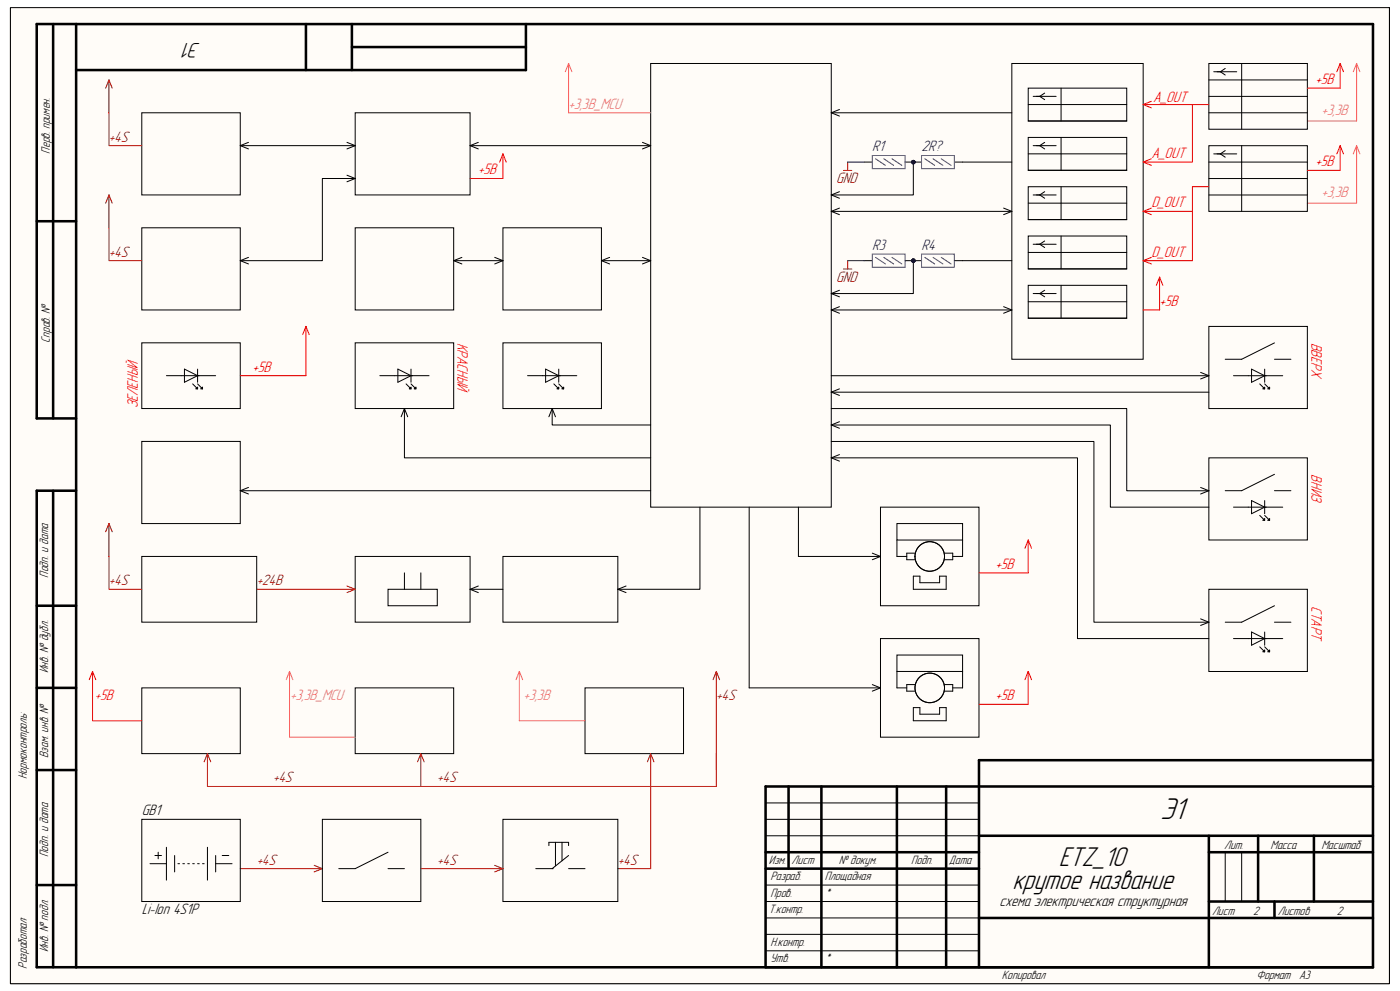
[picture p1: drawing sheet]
<svg xmlns="http://www.w3.org/2000/svg" width="420mm" height="297mm" viewBox="0 0 420 297" stroke-linecap="round" stroke-linejoin="round" font-family="sans-serif">
<path d="M3.1 2.3h413.7v292.5h-413.7z" fill-rule="evenodd" fill="#fffcf8"/>
<path d="M3.1 2.3h413.7v292.5h-413.7z" fill="none" stroke="#000" stroke-width=".3"/>
<path d="M3.1 2.3h413.7v292.5h-413.7z" fill-rule="evenodd" fill="#fffcf8"/>
<g fill="none" stroke="#000" stroke-width=".3">
<path d="M3.1 2.3h413.7v292.5h-413.7zM195.2 19h54.2v133h-54.2zM303.5 19h39.4v88.7h-39.4zM362.6 19h29.6v19.7h-29.6zM372.5 19v19.7M42.5 33.8h29.6v24.6h-29.6zM106.6 33.8h34.4v24.6h-34.4zM251.8 32.8l-2.4 1 2.4 1M308.5 26.4h29.5v9.9h-29.5zM308.5 31.3h29.5M308.5 36.3h29.5M309.9 28.9h6.9"/>
<path d="M313.4 27.9l-1.5 1 1.5 1M318.3 26.4v9.9M362.6 28.9h29.6M362.6 24h29.6M362.6 33.8h29.6M364.1 21.5h6.9M367.6 20.5l-1.5 1 1.5 1M74.5 42.7l-2.4 1 2.4 .9M104.1 52.5l2.5 1-2.5 1M104.1 42.7l2.5 1-2.5 .9M143.5 42.7l-2.5 1 2.5 .9M192.7 42.7l2.5 1-2.5 .9"/>
<path d="M308.5 41.2h29.5v9.8h-29.5zM308.5 56h29.5v9.8h-29.5zM308.5 46.1h29.5M308.5 51h29.5M309.9 43.7h6.9M309.9 58.4h6.9M313.4 42.7l-1.5 1 1.5 .9M313.4 57.4l-1.5 1 1.5 1M318.3 41.2v9.8M318.3 56v9.8M362.6 43.7h29.6v19.7h-29.6zM362.6 58.4h29.6"/>
<path d="M362.6 53.5h29.6M362.6 48.6h29.6M364.1 46.1h6.9M367.6 45.1l-1.5 1 1.5 1M372.5 43.7v19.7M42.5 68.3h29.6v24.6h-29.6zM74.5 77.1l-2.4 1 2.4 1M150.9 68.3h29.5v24.6h-29.5zM182.9 77.1l-2.5 1 2.5 1M192.7 77.1l2.5 1-2.5 1M251.8 62.4l-2.4 1 2.4 .9M301.1 62.4l2.4 1-2.4 .9"/>
<path d="M308.5 70.7h29.5v9.9h-29.5zM308.5 60.9h29.5M308.5 65.8h29.5M308.5 75.7h29.5M309.9 73.2h6.9M313.4 72.2l-1.5 1 1.5 1M318.3 70.7v9.9M251.8 91.9l-2.4 1 2.4 1M301.1 91.9l2.4 1-2.4 1M308.5 85.5h29.5v9.9h-29.5zM308.5 80.6h29.5M308.5 90.4h29.5"/>
<path d="M308.5 95.4h29.5M309.9 88h6.9M313.4 87l-1.5 1 1.5 1M318.3 85.5v9.9M362.6 97.8h29.6v24.6h-29.6zM42.5 102.7h29.6v19.7h-29.6zM49.9 112.6h14.8M55.3 110.6l4 2-4 2zM57.8 115.1l1.5 1.4M58.8 116.5l.5-.5v.5zM59.3 110.6v4M59.3 115.1l1.5 1.4"/>
<path d="M60.3 116.5l.5-.5v.5zM106.6 102.7h29.5v19.7h-29.5zM113.9 112.6h14.8M119.4 110.6l3.9 2-3.9 2zM121.8 115.1l1.5 1.4M122.8 116.5l.5-.5v.5zM123.3 110.6v4M123.3 115.1l1.5 1.4M124.3 116.5l.5-.5v.5zM150.9 102.8h29.5v19.6h-29.5zM158.3 112.6h14.7M163.7 110.6l3.9 2-3.9 2z"/>
<path d="M166.1 115.1l1.5 1.4M167.1 116.5l.5-.5v.5zM167.6 110.6v4M167.6 115.1l1.5 1.4M168.6 116.5l.5-.5v.5zM251.8 116.5l-2.4 1 2.4 1M360.2 111.6l2.4 1-2.4 1M370 112.6h14.8M375.5 110.6l3.9 2-3.9 2zM377.9 115.1l1.5 1.4M378.9 116.5l.5-.4v.4zM379.4 110.6v4"/>
<path d="M379.4 115.1l1.5 1.4M380.4 116.5l.5-.4v.4zM382.3 102.8l-9.8 4.9h-4.9M382.3 107.7h5M42.5 132.3h29.6v24.6h-29.6zM120.3 124.9l1-2.5 1 2.5M164.7 124.9l1-2.5 .9 2.5M251.8 126.4l-2.4 1 2.4 1M251.8 136.2l-2.4 1 2.4 1M362.6 137.2h29.6v24.6h-29.6zM74.5 146.1l-2.4 1 2.4 1M224.7 152v54.2h39.4"/>
<path d="M239.5 152v14.8h24.6M264.1 152h29.6v29.5h-29.6zM269.1 156.9h19.7v5h-19.7zM360.2 146.1l2.4 1-2.4 1M370 152h14.8M375.5 150l3.9 2-3.9 2zM377.9 154.5l1.5 1.4M378.9 155.9l.5-.5v.5zM379.4 150v4M379.4 154.5l1.5 1.4M380.4 155.9l.5-.5v.5zM382.3 142.2l-9.8 4.9h-4.9"/>
<path d="M382.3 147.1h5M42.5 166.8h34.5v19.7h-34.5zM106.6 166.8h34.4v19.7h-34.4zM116.4 176.6h14.8v4.9h-14.8zM143.5 175.6l-2.5 1 2.5 1M150.9 166.8h34.4v19.7h-34.4zM187.8 175.6l-2.5 1 2.5 1M261.7 165.8l2.4 1M264.1 166.8l-2.4 1M269.1 161.9v4.9h2.9M274 172.7h2v1.9h5.9v-1.9h1.9v3.9h-9.8zM274.5 165.8h-2.5v2h2.5"/>
<path d="M283.3 165.8h2.5v2h-2.5M288.8 161.9v4.9h-3M362.6 176.6h29.6v24.7h-29.6zM264.1 191.4h29.6v29.5h-29.6zM269.1 196.3h19.7v4.9h-19.7zM360.2 185.5l2.4 1-2.4 1M370 191.4h14.8M375.5 189.4l3.9 2-3.9 2zM377.9 193.9l1.5 1.4M378.9 195.3l.5-.5v.5zM379.4 189.4v4M379.4 193.9l1.5 1.4"/>
<path d="M380.4 195.3l.5-.5v.5zM382.3 181.5l-9.8 5h-4.9M382.3 186.5h5M42.5 206.2h29.6v19.7h-29.6zM106.6 206.2h29.5v19.7h-29.5zM175.5 206.2h29.6v19.7h-29.6zM261.7 205.2l2.4 1M264.1 206.2l-2.4 .9M269.1 201.2v5h2.9M274 212.1h2v1.9h5.9v-1.9h1.9v3.9h-9.8zM274.5 205.2h-2.5v1.9h2.5M283.3 205.2h2.5v1.9h-2.5"/>
<path d="M288.8 201.2v5h-3M42.5 245.6h29.6v24.6h-29.6zM45 258.9h4.9M46.5 256.4h1.9M47.5 255.4v2M49.9 253.9v9.9M52.4 256.4v4.9M53.4 258.9h.5M54.8 258.9h.5M56.3 258.9h.5M57.8 258.9h.5M59.3 258.9h.5"/>
<path d="M60.8 258.9h.4M62.2 253.9v9.9M64.7 258.9h4.9M64.7 256.4v4.9M66.7 256.4h1.9M96.7 245.6h29.5v24.6h-29.5zM116.4 255.4l-9.8 4.9h-5M150.9 245.6h34.4v24.6h-34.4zM164.7 253.4v-.9h5.9v.9M166.6 252.5v7M168.6 252.5v5.5M170.6 256.4l-4.9 3.9"/>
<path d="M229.7 250.5h64M229.7 245.6h64M229.7 240.6h64M367.6 255.4v14.8M372.5 255.4v14.8M116.4 260.3h4.9M160.7 260.3h5M165.7 260.3h.1M170.6 260.3h4.9M229.7 275.1h64M229.7 270.2h64M229.7 265.3h64"/>
<path d="M229.7 285h64M229.7 280h64"/>
<circle cx="278.9" cy="166.8" r="4.4"/>
<circle cx="278.9" cy="206.2" r="4.4"/>
</g>
<g fill="none" stroke="#000" stroke-width=".76">
<path d="M15.9 7.2v118.2M22.8 7.2v282.7M91.8 7.2v13.8M105.6 7.2v13.8M105.6 14.1h52.2M157.8 7.2v13.8h-135M11 66.3h11.8M22.8 125.4h-11.8v-118.2h400.9v282.7h-400.9v-142.8h11.8M15.9 147.1v142.8M11 181.5h11.8M11 206.2h11.8M11 230.8h11.8"/>
<path d="M236.6 235.7v24.6M246.4 235.7v54.2M269.1 235.7v54.2M283.8 235.7v54.2M411.9 235.7h-182.2v54.2M411.9 227.8h-118.2v62.1M229.7 255.4h64M293.7 250.5h118.2M362.6 255.4h49.3M362.6 250.5v39.4M377.4 250.5v19.7M394.2 250.5v19.7"/>
<path d="M11 265.3h11.8M229.7 260.3h64M293.7 275.1h118.2M362.6 270.2h49.3M382.3 270.2v4.9"/>
</g>
<g fill="none" stroke="#980000" stroke-width=".3">
<path d="M32.7 24v9.8M32.7 24l1 2.4M32.7 24l-1 2.4M32.7 58.4v9.9M32.7 58.4l1 2.5M32.7 58.4l-1 2.5M32.7 156.9v9.9M32.7 156.9l1 2.5M32.7 156.9l-1 2.5M77 176.6h29.6M104.1 175.6l2.5 1M106.6 176.6l-2.5 1"/>
<path d="M214.9 201.2v34.5M214.9 201.2l1 2.5M214.9 201.2l-1 2.5M62.2 225.9v9.8M62.2 225.9l1 2.4M62.2 225.9l-1 2.4M126.2 225.9v9.8M126.2 225.9l1 2.4M126.2 225.9l-.9 2.4M195.2 225.9v34.4h-9.9M195.2 225.9l1 2.4M195.2 225.9l-1 2.4"/>
<path d="M94.2 259.4l2.5 .9M148.4 259.4l2.5 .9M72.1 260.3h24.6M96.7 260.3l-2.5 1M126.2 260.3h24.7M150.9 260.3l-2.5 1"/>
</g>
<g fill="none" stroke="#f00" stroke-width=".3">
<path d="M402 19l1 2.5M402 19l-1 2.5M402 19v7.4h-9.8M342.9 31.3h19.7M342.9 31.3l2.5 1M345.4 30.4l-2.5 .9M150.9 46.1l1 2.5M150.9 46.1l-1 2.5M150.9 46.1v7.4h-9.9M345.4 47.6l-2.5 1 2.5 1M362.6 56h-4.9v22.1h-14.8M402 43.7v7.4h-9.8"/>
<path d="M402 43.7l1 2.4M402 43.7l-1 2.4M342.9 78.1l2.5 1M345.4 77.1l-2.5 1M345.4 62.4l-2.5 1 2.5 .9M91.8 97.8v14.8M91.8 97.8l-1 2.5M91.8 97.8l1 2.5M347.9 83.1l.9 2.4M347.9 83.1l-1 2.4M347.9 83.1v9.8h-5M308.5 161.9v9.8h-14.8"/>
<path d="M308.5 161.9l.9 2.4M308.5 161.9l-1 2.4M27.8 201.2v14.8h14.7M27.8 201.2l-1 2.5M27.8 201.2l.9 2.5M308.5 201.2v9.9h-14.8M308.5 201.2l.9 2.5M308.5 201.2l-1 2.5"/>
</g>
<g fill="none" stroke="#e06666" stroke-width=".3">
<path d="M170.6 19v14.8h24.6M170.6 19l1 2.5M170.6 19l-1 2.5M407 19v17.3h-14.8M407 19l.9 2.5M407 19l-1 2.5M407 43.7v17.2h-14.8M407 43.7l.9 2.4M407 43.7l-1 2.4M86.9 201.2v19.7h19.7M86.9 201.2l-1 2.5M86.9 201.2l.9 2.5"/>
<path d="M155.8 201.2v14.8h19.7M155.8 201.2l-1 2.5M155.8 201.2l1 2.5"/>
</g>
<circle cx="274" cy="48.6" r=".5" fill="#000080"/>
<circle cx="274" cy="48.6" r=".5" fill="none" stroke="#000080" stroke-width=".3"/>
<path d="M271.5 48.6h2.5" fill="none" stroke="#000" stroke-width=".3"/>
<circle cx="274" cy="48.6" r=".5" fill="#000080"/>
<circle cx="274" cy="48.6" r=".5" fill="none" stroke="#000080" stroke-width=".3"/>
<path d="M259.2 48.6h2.5" fill="none" stroke="#000" stroke-width=".3"/>
<path d="M261.7 46.6h9.8v3.9h-9.8zM262.7 47.6l2.9 2M265.1 47.6l3 2M267.6 47.6l2.9 2" fill="none" stroke="#00f" stroke-width=".3"/>
<circle cx="274" cy="48.6" r=".5" fill="#000080"/>
<circle cx="274" cy="48.6" r=".5" fill="none" stroke="#000080" stroke-width=".3"/>
<path d="M274 48.6h2.5M286.3 48.6h2.5" fill="none" stroke="#000" stroke-width=".3"/>
<circle cx="274" cy="48.6" r=".5" fill="#000080"/>
<circle cx="274" cy="48.6" r=".5" fill="none" stroke="#000080" stroke-width=".3"/>
<path d="M276.5 46.6h9.8v3.9h-9.8zM277.4 47.6l3 2M279.9 47.6l3 2M282.4 47.6l2.9 2" fill="none" stroke="#00f" stroke-width=".3"/>
<path d="M251.8 57.4l-2.4 1 2.4 1" fill="none" stroke="#000" stroke-width=".3"/>
<path d="M253 51.1h2.5M254.3 48.6v2.5" fill="none" stroke="#800000" stroke-width=".3"/>
<circle cx="274" cy="78.1" r=".5" fill="#000080"/>
<circle cx="274" cy="78.1" r=".5" fill="none" stroke="#000080" stroke-width=".3"/>
<path d="M271.5 78.1h2.5" fill="none" stroke="#000" stroke-width=".3"/>
<circle cx="274" cy="78.1" r=".5" fill="#000080"/>
<circle cx="274" cy="78.1" r=".5" fill="none" stroke="#000080" stroke-width=".3"/>
<path d="M259.2 78.1h2.5" fill="none" stroke="#000" stroke-width=".3"/>
<path d="M261.7 76.2h9.8v3.9h-9.8zM262.7 77.1l2.9 2M265.1 77.1l3 2M267.6 77.1l2.9 2" fill="none" stroke="#00f" stroke-width=".3"/>
<circle cx="274" cy="78.1" r=".5" fill="#000080"/>
<circle cx="274" cy="78.1" r=".5" fill="none" stroke="#000080" stroke-width=".3"/>
<path d="M274 78.1h2.5M286.3 78.1h2.5" fill="none" stroke="#000" stroke-width=".3"/>
<circle cx="274" cy="78.1" r=".5" fill="#000080"/>
<circle cx="274" cy="78.1" r=".5" fill="none" stroke="#000080" stroke-width=".3"/>
<path d="M276.5 76.2h9.8v3.9h-9.8zM277.4 77.1l3 2M279.9 77.1l3 2M282.4 77.1l2.9 2" fill="none" stroke="#00f" stroke-width=".3"/>
<g fill="none" stroke="#000" stroke-width=".3">
<path d="M249.4 33.8h54.1M72.1 43.7h34.5M106.6 53.5h-9.9v24.6h-24.6M141 43.7h54.2M274 48.6v9.8h-24.6M106.6 68.3h29.5v24.6h-29.5zM138.6 77.1l-2.5 1 2.5 1M148.4 77.1l2.5 1-2.5 1M180.4 78.1h14.8M249.4 63.4h54.1M249.4 92.9h54.1M251.8 87l-2.4 1 2.4 1"/>
<path d="M249.4 117.5h113.2M249.4 112.6h113.2M121.3 122.4v14.8h73.9M165.7 122.4v5h29.5M249.4 127.4h83.7v24.6h29.5M249.4 137.2h73.8v54.2h39.4M249.4 122.4h88.6v24.7h24.6M249.4 132.3h78.8v54.2h34.4M72.1 147.1h123.1M210 152v24.6h-24.7M121.3 171.7v4.9M126.2 171.7v4.9"/>
<path d="M141 176.6h9.9"/>
</g>
<path d="M254.3 78.1v2.5M253 80.6h2.5" fill="none" stroke="#800000" stroke-width=".3"/>
<path d="M357.7 31.3v17.3h-14.8M342.9 63.4h14.8M72.1 112.6h19.7" fill="none" stroke="#f00" stroke-width=".3"/>
<path d="M32.7 33.8v9.9h9.8M32.7 68.3v9.8h9.8M32.7 166.8v9.8h9.8M62.2 235.7h152.7" fill="none" stroke="#a61c00" stroke-width=".3"/>
<circle cx="274" cy="48.6" r=".5" fill="#000080"/>
<g fill="none" stroke="#000080" stroke-width=".3">
<path d="M254.3 48.6h4.9"/>
<circle cx="274" cy="48.6" r=".5"/>
</g>
<path d="M288.8 48.6h14.7M274 78.1v9.9h-24.6" fill="none" stroke="#000" stroke-width=".3"/>
<circle cx="274" cy="78.1" r=".5" fill="#000080"/>
<g fill="none" stroke="#000080" stroke-width=".3">
<path d="M254.3 78.1h4.9"/>
<circle cx="274" cy="78.1" r=".5"/>
</g>
<path d="M136.1 78.1h14.8M288.8 78.1h14.7" fill="none" stroke="#000" stroke-width=".3"/>
<text font-size="9.6" x="348.1" y="245.6">Э1</text>
<g font-size="8.6">
<text x="317.7" y="259.6">ETZ_10</text>
<text x="303.7" y="266.5">крутое название</text>
</g>
<text font-size="6.7" x="60.2" y="12.8" transform="rotate(-180 60.2 12.8)">Э1</text>
<g font-size="4.8" fill="#f00">
<text x="394.6" y="25.2">+5В</text>
<text x="345.9" y="30.6">A_OUT</text>
<text x="345.4" y="47.4">A_OUT</text>
<text x="143.5" y="52.3">+5В</text>
<text x="394.6" y="49.8">+5В</text>
<text x="345.4" y="62.1">D_OUT</text>
<text x="345.4" y="76.9">D_OUT</text>
<text x="347.9" y="91.7">+5В</text>
<text x="137.3" y="102.7" transform="rotate(90 137.3 102.7)">КРАСНЫЙ</text>
<text x="393.4" y="102.7" transform="rotate(90 393.4 102.7)">ВВЕРХ</text>
<text x="75.8" y="111.4">+5В</text>
<text x="41.3" y="122.4" transform="rotate(-90 41.3 122.4)">ЗЕЛЕНЫЙ</text>
<text x="393.4" y="142.1" transform="rotate(90 393.4 142.1)">ВНИЗ</text>
<text x="298.6" y="170.5">+5В</text>
<text x="393.4" y="181.5" transform="rotate(90 393.4 181.5)">СТАРТ</text>
<text x="28.5" y="209.8">+5В</text>
<text x="298.6" y="209.8">+5В</text>
</g>
<g font-size="4.8" fill="#e06666">
<text x="170.6" y="32.6">+3,3В_MCU</text>
<text x="396.4" y="34.5">+3,3В</text>
<text x="396.4" y="59.2">+3,3В</text>
<text x="87.1" y="209.8">+3,3В_MCU</text>
<text x="157.1" y="209.8">+3,3В</text>
</g>
<g font-size="4.8" fill="#980000">
<text x="32.7" y="42.4">+4S</text>
<text x="32.7" y="76.9">+4S</text>
<text x="32.7" y="175.4">+4S</text>
<text x="77" y="175.4">+24В</text>
<text x="214.9" y="209.8">+4S</text>
<text x="81.9" y="234.5">+4S</text>
<text x="131.2" y="234.5">+4S</text>
<text x="77" y="259.1">+4S</text>
<text x="131.2" y="259.1">+4S</text>
<text x="185.3" y="259.1">+4S</text>
</g>
<g font-size="4.8" fill="#000080">
<text x="261.7" y="45.4">R1</text>
<text x="276.4" y="45.4">2R?</text>
<text x="261.7" y="74.9">R3</text>
<text x="276.4" y="74.9">R4</text>
</g>
<g font-size="4.8" fill="#800000">
<text x="250.9" y="54.9">GND</text>
<text x="250.9" y="84.4">GND</text>
</g>
<g font-size="4.8">
<text x="42.5" y="244.3">GB1</text>
<text x="42.5" y="273.9">Li-Ion 4S1P</text>
<text x="299.8" y="271.4">схема электрическая структурная</text>
</g>
<g font-size="3.8">
<text x="15" y="46" transform="rotate(-90 15 46)">Перв. примен.</text>
<text x="15" y="102.7" transform="rotate(-90 15 102.7)">Справ. №</text>
<text x="14.5" y="173.1" transform="rotate(-90 14.5 173.1)">Подп. и дата</text>
<text x="14.5" y="201.7" transform="rotate(-90 14.5 201.7)">Инв. № дубл.</text>
<text x="14.5" y="227.2" transform="rotate(-90 14.5 227.2)">Взам. инв. №</text>
<text x="8.1" y="233.5" transform="rotate(-90 8.1 233.5)">Нормоконтроль:</text>
<text x="14.5" y="256.9" transform="rotate(-90 14.5 256.9)">Подп. и дата</text>
<text x="367.2" y="254.4">Лит.</text>
<text x="381.2" y="254.4">Масса</text>
<text x="396.5" y="254.4">Масштаб</text>
<text x="230.6" y="258.9">Изм.</text>
<text x="231.1" y="263.8">Разраб.</text>
<text x="237.5" y="258.9">Лист</text>
<text x="247.4" y="263.8">Площадная</text>
<text x="251.6" y="258.9">№ докум.</text>
<text x="273.3" y="258.9">Подп.</text>
<text x="284.7" y="258.9">Дата</text>
<text x="231.1" y="268.7">Пров.</text>
<text x="247.4" y="268.7">*</text>
<text x="230.6" y="273.6">Т.контр.</text>
<text x="363.6" y="274.1">Лист</text>
<text x="375.9" y="274.1">2</text>
<text x="383.3" y="274.1">Листов</text>
<text x="401" y="274.1">2</text>
<text x="14.5" y="285.4" transform="rotate(-90 14.5 285.4)">Инв. № подл.</text>
<text x="231.1" y="283.5">Н.контр.</text>
<text x="8.1" y="290.4" transform="rotate(-90 8.1 290.4)">Разработал:</text>
<text x="231.1" y="288.4">Утв.</text>
<text x="247.4" y="288.4">*</text>
<text x="300.6" y="293.3">Копировал</text>
<text x="376.9" y="293.3">Формат</text>
<text x="389.7" y="293.3">А3</text>
</g>
</svg>
